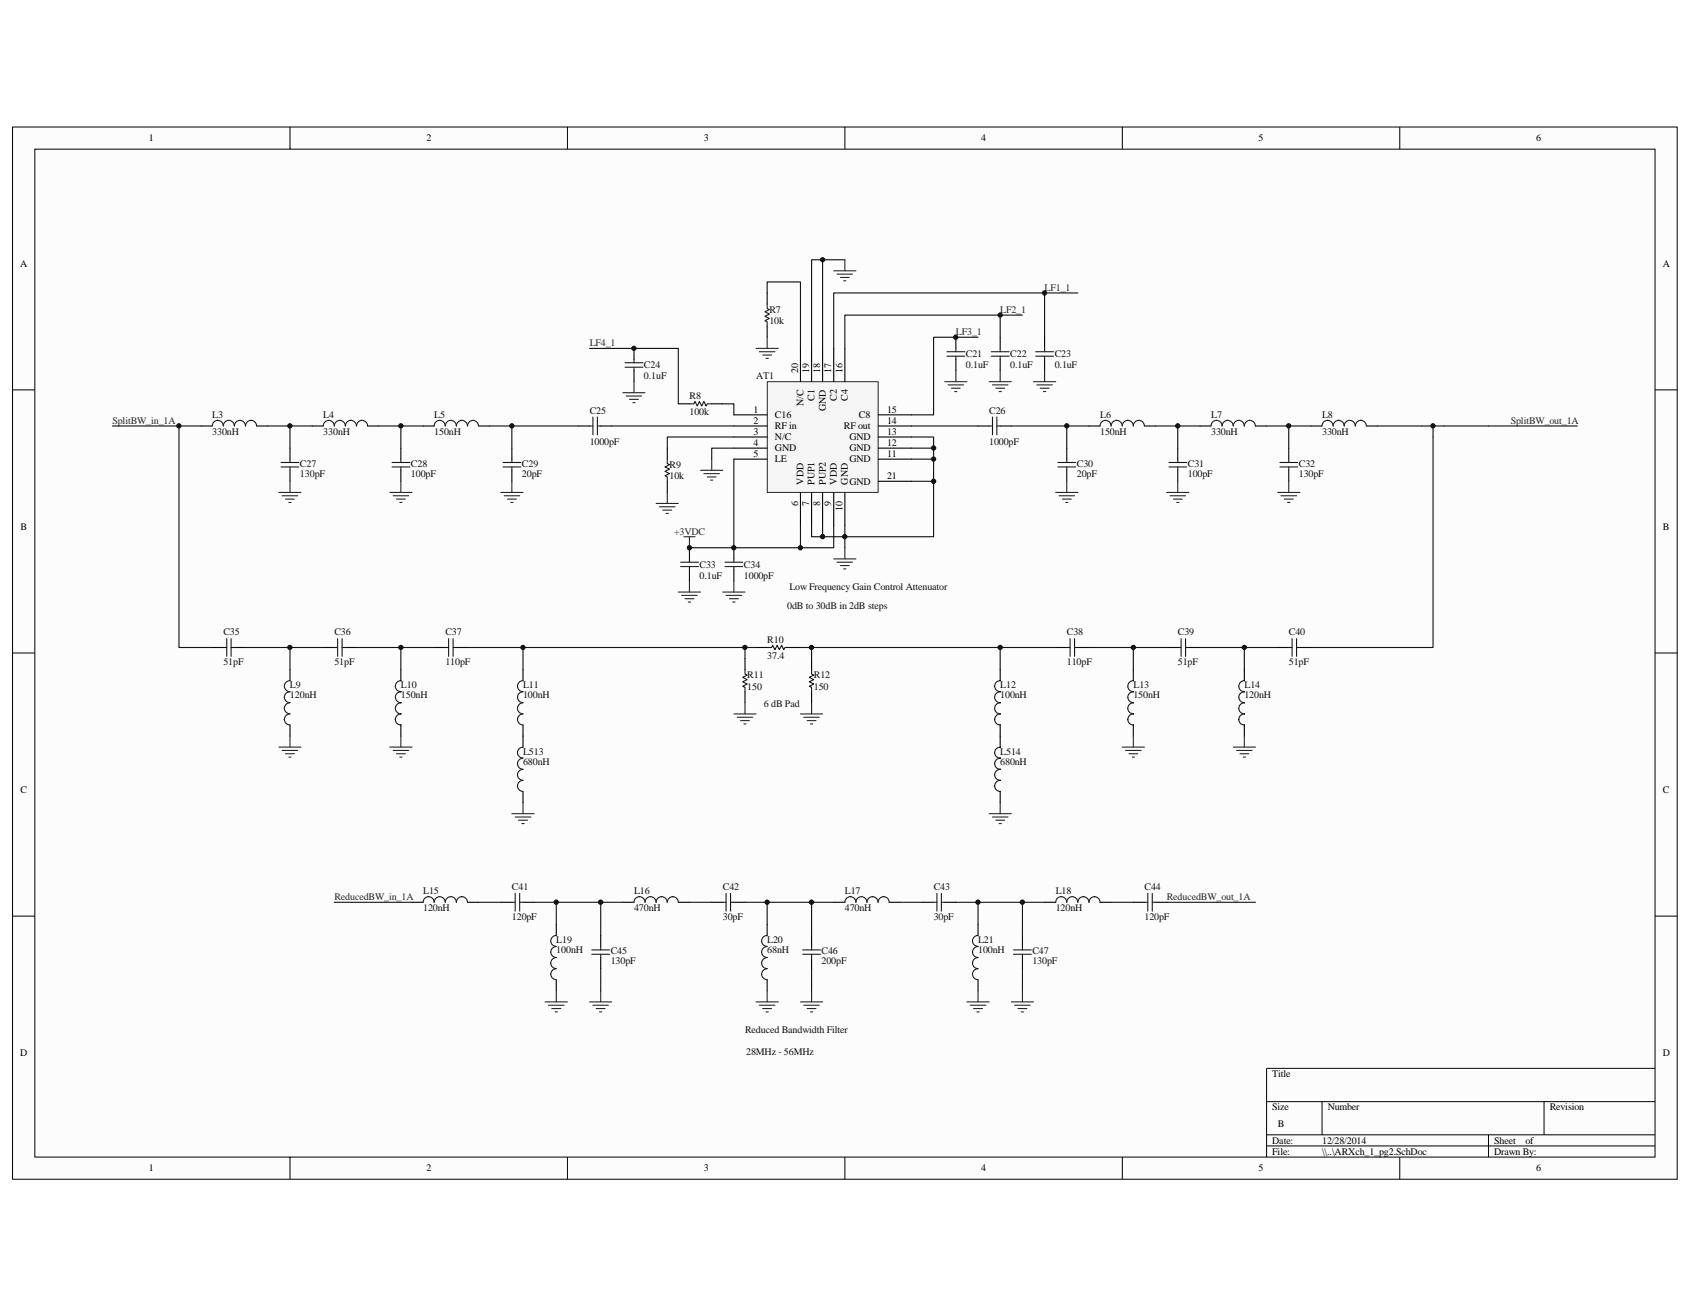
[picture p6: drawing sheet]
<svg xmlns="http://www.w3.org/2000/svg" width="279mm" height="216mm" viewBox="0 0 279 216" stroke-linecap="round" stroke-linejoin="round" font-family="sans-serif">
<path d="M2.1 21h275.2v173.9h-275.2z" fill="#fcfcfc"/>
<path d="M2.1 21h275.2v173.9h-275.2z" fill="none" stroke="#000" stroke-width=".17"/>
<path d="M5.8 24.7h267.8v166.6h-267.8z" fill="#fcfcfc"/>
<g fill="none" stroke="#000" stroke-width=".17">
<path d="M5.8 24.7h267.8v166.6h-267.8zM47.9 21v3.6M93.8 21v3.6M139.7 21v3.6M185.5 21v3.6M231.4 21v3.6M2.1 64.5h3.6M273.6 64.5h3.7M2.1 107.9h3.6M273.6 107.9h3.7M2.1 151.4h3.6M273.6 151.4h3.7"/>
<path d="M273.6 176.6h-64.2v14.7M47.9 191.3v3.6M93.8 191.3v3.6M139.7 191.3v3.6M185.5 191.3v3.6M209.4 182.1h64.2M209.4 187.6h64.2M209.4 189.4h64.2M218.6 182.1v5.5M231.4 191.3v3.6M246.1 187.6v3.7M255.3 182.1v5.5"/>
</g>
<g fill="none" stroke="#000" stroke-width=".18">
<path d="M33.3 70.4h1.8M42.4 70.4h1.9M47.9 74.1v1.8M47.9 77.7v1.9M51.6 70.4h1.8M60.8 70.4h1.8M66.3 74.1v1.8M66.3 77.7v1.9M70 70.4h1.8M79.1 70.4h1.9M84.6 74.1v1.8M84.6 77.7v1.9"/>
<path d="M35.1 107h1.8M38.8 107h1.8M47.9 110.7v1.8M47.9 119.8v1.9M53.4 107h1.9M57.1 107h1.8M66.3 110.7v1.8M66.3 119.8v1.9M71.8 107h1.8M75.5 107h1.8M86.5 110.7v1.8M86.5 119.8v1.9"/>
<path d="M174.5 107h1.9M178.2 107h1.8M187.4 110.7v1.8M187.4 119.8v1.9M192.9 107h1.8M196.6 107h1.8M205.7 110.7v1.8M205.7 119.8v1.9M211.2 107h1.9M214.9 107h1.8M68.1 149.2h1.9M77.3 149.2h1.8"/>
<path d="M82.8 149.2h1.8M86.5 149.2h1.8M92 152.8v1.8M99.3 154.6v1.9M99.3 158.3v1.8M103 149.2h1.8M112.1 149.2h1.9M117.7 149.2h1.8M121.3 149.2h1.9M126.8 152.8v1.8M134.2 154.6v1.9M134.2 158.3v1.8"/>
<path d="M137.8 149.2h1.9M147 149.2h1.8M152.5 149.2h1.8M156.2 149.2h1.8M161.7 152.8v1.8M169 154.6v1.9M169 158.3v1.8M172.7 149.2h1.8M181.9 149.2h1.8M187.4 149.2h1.8M191.1 149.2h1.8M92 162v1.8"/>
<path d="M126.8 162v1.8M161.7 162v1.8"/>
</g>
<g fill="none" stroke="#1c1c1c" stroke-width=".18">
<path d="M38.7 70.4a.91 .91 0 0 0-.9-.9 .91 .91 0 0 0-.9 .9 .92 .92 0 0 0-.9-.9 .92 .92 0 0 0-.9 .9M42.4 70.4a.92 .92 0 0 0-.9-.9 .95 .95 0 0 0-.9 .9 .91 .91 0 0 0-.9-.9 .91 .91 0 0 0-.9 .9M46.5 77.2h2.9M46.5 76.5h2.9M47.9 75.9v.6M47.9 77.2v.5M57.1 70.4a.91 .91 0 0 0-.9-.9 .91 .91 0 0 0-.9 .9 .91 .91 0 0 0-.9-.9 .91 .91 0 0 0-1 .9M60.8 70.4a.92 .92 0 0 0-1-.9 .92 .92 0 0 0-.9 .9 .92 .92 0 0 0-.9-.9 .92 .92 0 0 0-.9 .9M64.8 77.2h3M64.8 76.5h3M66.3 75.9v.6M66.3 77.2v.5"/>
<path d="M75.4 70.4a.92 .92 0 0 0-.9-.9 .92 .92 0 0 0-.9 .9 .91 .91 0 0 0-.9-.9 .91 .91 0 0 0-.9 .9M79.1 70.4a.91 .91 0 0 0-.9-.9 .91 .91 0 0 0-.9 .9 .92 .92 0 0 0-.9-.9 .92 .92 0 0 0-.9 .9M83.2 77.2h2.9M83.2 76.5h2.9M84.6 75.9v.6M84.6 77.2v.5M36.9 107h.6M37.5 105.6v2.9M38.2 107h.6M38.2 105.6v2.9M47.9 118a.9 .9 0 0 0-.9 .9 .92 .92 0 0 0 .9 .9M47.9 114.4a.91 .91 0 0 0-.9 .9 .91 .91 0 0 0 .9 .9 .91 .91 0 0 0-.9 .9 .91 .91 0 0 0 .9 .9"/>
<path d="M47.9 112.5a.91 .91 0 0 0-.9 .9 .91 .91 0 0 0 .9 .9M55.3 107h.5M55.8 105.6v2.9M56.6 107h.5M56.6 105.6v2.9M66.3 118a.9 .9 0 0 0-.9 .9 .9 .9 0 0 0 .9 .9M66.3 114.4a.9 .9 0 0 0-.9 .9 .9 .9 0 0 0 .9 .9 .91 .91 0 0 0-.9 .9 .91 .91 0 0 0 .9 .9M66.3 112.5a.91 .91 0 0 0-.9 .9 .91 .91 0 0 0 .9 .9M73.6 107h.6M74.2 105.6v2.9M74.9 107h.6M74.9 105.6v2.9"/>
<path d="M86.5 118a.9 .9 0 0 0-.9 .9 .9 .9 0 0 0 .9 .9M86.5 114.4a.91 .91 0 0 0-.9 .9 .91 .91 0 0 0 .9 .9 .91 .91 0 0 0-.9 .9 .91 .91 0 0 0 .9 .9M86.5 112.5a.91 .91 0 0 0-.9 .9 .91 .91 0 0 0 .9 .9M176.4 107h.5M176.9 105.6v2.9M177.7 107h.5M177.7 105.6v2.9M187.4 118a.9 .9 0 0 0-.9 .9 .9 .9 0 0 0 .9 .9M187.4 114.4a.9 .9 0 0 0-.9 .9 .9 .9 0 0 0 .9 .9 .91 .91 0 0 0-.9 .9 .91 .91 0 0 0 .9 .9M187.4 112.5a.91 .91 0 0 0-.9 .9 .91 .91 0 0 0 .9 .9M194.7 107h.6M195.3 105.6v2.9"/>
<path d="M196 107h.6M196 105.6v2.9M205.7 118a.9 .9 0 0 0-.9 .9 .9 .9 0 0 0 .9 .9M205.7 114.4a.9 .9 0 0 0-.9 .9 .9 .9 0 0 0 .9 .9 .91 .91 0 0 0-.9 .9 .91 .91 0 0 0 .9 .9M205.7 112.5a.91 .91 0 0 0-.9 .9 .91 .91 0 0 0 .9 .9M213.1 107h.5M213.6 105.6v2.9M214.4 107h.5M214.4 105.6v2.9M70 149.2a.92 .92 0 0 1 .9-1 .92 .92 0 0 1 .9 1 .91 .91 0 0 1 .9-1 .91 .91 0 0 1 .9 1 .92 .92 0 0 1 .9-1 .92 .92 0 0 1 .9 1M75.5 149.2a.92 .92 0 0 1 .9-1 .92 .92 0 0 1 .9 1M84.6 149.2h.6"/>
<path d="M85.2 147.7v2.9M85.9 149.2h.6M85.9 147.7v2.9M92 156.5a.91 .91 0 0 0-.9 .9 .91 .91 0 0 0 .9 .9 .91 .91 0 0 0-.9 .9 .91 .91 0 0 0 .9 .9M92 154.6a.9 .9 0 0 0-.9 .9 .9 .9 0 0 0 .9 .9M97.8 157.8h3M97.8 157h3M99.3 156.5v.5M99.3 157.8v.5M104.8 149.2a.92 .92 0 0 1 .9-1 .92 .92 0 0 1 .9 1 .91 .91 0 0 1 .9-1 .91 .91 0 0 1 1 1M108.5 149.2a.92 .92 0 0 1 .9-1 .92 .92 0 0 1 .9 1 .92 .92 0 0 1 .9-1 .92 .92 0 0 1 .9 1M119.5 149.2h.5"/>
<path d="M120 147.7v2.9M120.8 149.2h.5M120.8 147.7v2.9M126.8 156.5a.91 .91 0 0 0-.9 .9 .91 .91 0 0 0 .9 .9 .91 .91 0 0 0-.9 .9 .91 .91 0 0 0 .9 .9M126.8 154.6a.9 .9 0 0 0-.9 .9 .9 .9 0 0 0 .9 .9M132.7 157.8h2.9M132.7 157h2.9M134.2 156.5v.5M134.2 157.8v.5M139.7 149.2a.92 .92 0 0 1 .9-1 .92 .92 0 0 1 .9 1 .91 .91 0 0 1 .9-1 .91 .91 0 0 1 .9 1 .92 .92 0 0 1 1-1 .92 .92 0 0 1 .9 1M145.2 149.2a.92 .92 0 0 1 .9-1 .92 .92 0 0 1 .9 1M154.3 149.2h.6"/>
<path d="M154.9 147.7v2.9M155.6 149.2h.6M155.6 147.7v2.9M161.7 156.5a.91 .91 0 0 0-.9 .9 .91 .91 0 0 0 .9 .9 .91 .91 0 0 0-.9 .9 .91 .91 0 0 0 .9 .9M161.7 154.6a.9 .9 0 0 0-.9 .9 .9 .9 0 0 0 .9 .9M167.6 157.8h2.9M167.6 157h2.9M169 156.5v.5M169 157.8v.5M174.5 149.2a.91 .91 0 0 1 1-1 .91 .91 0 0 1 .9 1 .91 .91 0 0 1 .9-1 .91 .91 0 0 1 .9 1M178.2 149.2a.92 .92 0 0 1 .9-1 .92 .92 0 0 1 .9 1 .92 .92 0 0 1 1-1 .92 .92 0 0 1 .9 1M189.2 149.2h.6"/>
<path d="M189.8 147.7v2.9M190.5 149.2h.6M190.5 147.7v2.9M92 160.1a.9 .9 0 0 0-.9 .9 .9 .9 0 0 0 .9 .9M126.8 160.1a.9 .9 0 0 0-.9 .9 .9 .9 0 0 0 .9 .9M161.7 160.1a.9 .9 0 0 0-.9 .9 .9 .9 0 0 0 .9 .9"/>
</g>
<g fill="none" stroke="#262626" stroke-width=".18">
<path d="M47.9 79.6v1.8M66.3 79.6v1.8M84.6 79.6v1.8M46.1 81.4h3.7M46.7 82h2.5M47.2 82.5h1.5M47.8 83.1h.3M64.5 81.4h3.6M65 82h2.6M65.6 82.5h1.4M66.1 83.1h.4M82.8 81.4h3.7"/>
<path d="M83.4 82h2.5M83.9 82.5h1.5M84.5 83.1h.3M46.1 123.5h3.7M46.7 124.1h2.5M47.2 124.6h1.5M47.8 125.2h.3M47.9 121.7v1.8M64.5 123.5h3.6M65 124.1h2.6M65.6 124.6h1.4M66.1 125.2h.4"/>
<path d="M66.3 121.7v1.8M84.6 134.5h3.7M85.2 135.1h2.6M85.7 135.6h1.5M86.3 136.1h.4M86.5 132.7v1.8M185.5 123.5h3.7M186.1 124.1h2.6M186.6 124.6h1.5M187.2 125.2h.4M187.4 121.7v1.8M203.9 123.5h3.7"/>
<path d="M204.4 124.1h2.6M205 124.6h1.5M205.5 125.2h.4M205.7 121.7v1.8M90.1 165.6h3.7M90.7 166.2h2.6M91.2 166.7h1.5M91.8 167.3h.4M92 163.8v1.8M97.5 165.6h3.6M98 166.2h2.6M98.6 166.7h1.4"/>
<path d="M99.1 167.3h.4M99.3 163.8v1.8M125 165.6h3.7M125.5 166.2h2.6M126.1 166.7h1.5M126.6 167.3h.4M126.8 163.8v1.8M132.3 165.6h3.7M132.9 166.2h2.5M133.4 166.7h1.5M134 167.3h.3M134.2 163.8v1.8"/>
<path d="M159.9 165.6h3.6M160.4 166.2h2.6M161 166.7h1.4M161.5 167.3h.4M161.7 163.8v1.8M167.2 165.6h3.7M167.7 166.2h2.6M168.3 166.7h1.5M168.8 167.3h.4M169 163.8v1.8"/>
</g>
<g fill="none" stroke="#0e0e0e" stroke-width=".18">
<path d="M18.6 70.4h14.7M44.3 70.4h3.6v3.7M47.9 70.4h3.7M62.6 70.4h3.7v3.7M66.3 70.4h3.7M81 70.4h3.6v3.7M84.6 70.4h11M33.3 107h1.8M40.6 107h12.8M47.9 107v3.7M58.9 107h12.9M66.3 107v3.7"/>
<path d="M77.3 107h7.3M180 107h12.9M187.4 107v3.7M198.4 107h12.8M205.7 107v3.7M55.3 149.2h12.8M79.1 149.2h3.7M88.3 149.2h14.7M92 149.2v3.6M99.3 149.2v5.4M114 149.2h3.7M123.2 149.2h14.6"/>
<path d="M126.8 149.2v3.6M134.2 149.2v5.4M148.8 149.2h3.7M158 149.2h14.7M161.7 149.2v3.6M169 149.2v5.4M183.7 149.2h3.7M192.9 149.2h14.7M99.3 160.1v3.7M134.2 160.1v3.7M169 160.1v3.7"/>
</g>
<path d="M126.9 63.1h18.3v18.3h-18.3z" fill="#f5f5f5"/>
<path d="M126.9 63.1h18.3v18.3h-18.3z" fill="none" stroke="#262626" stroke-width=".17"/>
<g fill="none" stroke="#000" stroke-width=".18">
<path d="M104.8 57.6v1.8M126.8 48.4v1.9M126.8 53.9v1.9M132.3 57.6v5.5M134.2 57.6v5.5M136 57.6v5.5M137.8 57.6v5.5M139.7 57.6v5.5M158 55.8v1.8M158 59.4v1.9M165.4 55.8v1.8M165.4 59.4v1.9"/>
<path d="M172.7 55.8v1.8M172.7 59.4v1.9M95.6 70.4h1.9M99.3 70.4h1.8M104.8 61.3v1.8M110.3 74.1v1.8M110.3 79.6v1.8M112.1 66.8h1.9M117.7 66.8h1.8M121.3 68.6h5.5M121.3 70.4h5.5M121.3 72.2h5.5"/>
<path d="M121.3 74.1h5.5M121.3 75.9h5.5M145.2 68.6h5.5M145.2 70.4h5.5M145.2 72.2h5.5M145.2 74.1h5.5M145.2 75.9h5.5M145.2 79.6h5.5M161.7 70.4h1.8M165.4 70.4h1.8M176.4 74.1v1.8M176.4 77.7v1.9"/>
<path d="M180 70.4h1.9M189.2 70.4h1.9M194.7 74.1v1.8M194.7 77.7v1.9M198.4 70.4h1.8M207.6 70.4h1.8M213.1 74.1v1.8M213.1 77.7v1.9M216.7 70.4h1.9M225.9 70.4h1.8M114 90.6v1.8M114 94.2v1.9"/>
<path d="M121.3 90.6v1.8M121.3 94.2v1.9M132.3 81.4v5.5M134.2 81.4v5.5M136 81.4v5.5M137.8 81.4v5.5M139.7 81.4v5.5M123.2 108.9v1.8M123.2 114.4v1.8M125 107h1.8M130.5 107h1.8M134.2 108.9v1.8"/>
<path d="M134.2 114.4v1.8M165.4 110.7v1.8M165.4 119.8v3.7M86.5 121.7v1.8M86.5 130.9v1.8M165.4 130.9v1.8"/>
</g>
<g fill="none" stroke="#1c1c1c" stroke-width=".18">
<path d="M103.3 60h3M104.8 59.4v.6M126.8 50.3v.7l.4 .2-.7 .3 .7 .4-.7 .4 .7 .3-.7 .4 .3 .2v.7M156.5 58.9h3M156.5 58.1h3M158 57.6v.5M158 58.9v.5M163.9 58.9h2.9M163.9 58.1h2.9M165.4 57.6v.5M165.4 58.9v.5M171.2 58.9h3"/>
<path d="M171.2 58.1h3M172.7 57.6v.5M172.7 58.9v.5M97.5 70.4h.5M98 68.9v3M98.8 70.4h.5M98.8 68.9v3M103.3 60.7h3M104.8 60.7v.6M110.3 75.9v.7l.4 .2-.8 .4 .8 .4-.8 .3 .8 .4-.8 .4 .4 .1v.8M114 66.8h.7l.2-.4 .4 .7 .3-.7 .4 .7 .4-.7 .3 .7 .2-.3h.8M163.5 70.4h.6"/>
<path d="M164.1 68.9v3M164.8 70.4h.6M164.8 68.9v3M174.9 77.2h2.9M174.9 76.5h2.9M176.4 75.9v.6M176.4 77.2v.5M183.7 70.4a.91 .91 0 0 0-.9-.9 .91 .91 0 0 0-.9 .9M189.2 70.4a.91 .91 0 0 0-.9-.9 .91 .91 0 0 0-.9 .9 .92 .92 0 0 0-.9-.9 .95 .95 0 0 0-1 .9 .92 .92 0 0 0-.9-.9 .92 .92 0 0 0-.9 .9M193.3 76.5h2.9M193.3 77.2h2.9M194.7 75.9v.6"/>
<path d="M194.7 77.2v.5M202 70.4a.91 .91 0 0 0-.9-.9 .91 .91 0 0 0-.9 .9M207.5 70.4a.92 .92 0 0 0-.9-.9 .92 .92 0 0 0-.9 .9 .91 .91 0 0 0-.9-.9 .91 .91 0 0 0-.9 .9 .92 .92 0 0 0-.9-.9 .92 .92 0 0 0-.9 .9M211.6 76.5h2.9M211.6 77.2h2.9M213.1 75.9v.6M213.1 77.2v.5M220.4 70.4a.92 .92 0 0 0-.9-.9 .92 .92 0 0 0-.9 .9M225.9 70.4a.92 .92 0 0 0-.9-.9 .95 .95 0 0 0-1 .9 .91 .91 0 0 0-.9-.9 .91 .91 0 0 0-.9 .9 .92 .92 0 0 0-.9-.9 .92 .92 0 0 0-.9 .9M112.5 93.7h3M112.5 92.9h3M114 92.4v.5"/>
<path d="M114 93.7v.5M119.9 93.7h2.9M119.9 92.9h2.9M121.3 92.4v.5M121.3 93.7v.5M123.2 110.7v.7l.3 .2-.7 .4 .7 .4-.7 .3 .7 .4-.7 .4 .4 .1v.8M126.8 107h.8l.1-.3 .4 .7 .4-.7 .3 .7 .4-.7 .4 .7 .2-.4h.7M134.2 110.7v.7l.3 .2-.7 .4 .7 .4-.7 .3 .7 .4-.7 .4 .4 .1v.8M165.4 118a.9 .9 0 0 0-1 .9 .9 .9 0 0 0 1 .9M165.4 114.4a.9 .9 0 0 0-1 .9 .9 .9 0 0 0 1 .9 .91 .91 0 0 0-1 .9 .91 .91 0 0 0 1 .9M165.4 112.5a.91 .91 0 0 0-1 .9 .91 .91 0 0 0 1 .9M86.5 125.3a.9 .9 0 0 0-.9 1 .94 .94 0 0 0 .9 .9 .91 .91 0 0 0-.9 .9 .91 .91 0 0 0 .9 .9 .9 .9 0 0 0-.9 .9 .9 .9 0 0 0 .9 .9"/>
<path d="M86.5 123.5a.89 .89 0 0 0-.9 .9 .89 .89 0 0 0 .9 .9M165.4 125.3a.9 .9 0 0 0-1 1 .9 .9 0 0 0 1 .9 .9 .9 0 0 0-1 .9 .9 .9 0 0 0 1 .9 .9 .9 0 0 0-1 .9 .9 .9 0 0 0 1 .9M165.4 123.5a.89 .89 0 0 0-1 .9 .89 .89 0 0 0 1 .9"/>
</g>
<g fill="none" stroke="#0e0e0e" stroke-width=".18">
<path d="M97.5 57.6h14.6v9.2M126.8 48.4v-1.8h5.5v11M136 42.9v14.7M139.7 42.9h-5.5v14.7M161.7 55.8h-7.4v12.8h-3.6M165.4 55.8v-3.7h-25.7v5.5M165.4 52.1h3.6M172.7 48.4v7.4M178.2 48.4h-40.4v9.2M29.6 70.4v36.6h3.7M101.1 70.4h20.2M119.5 66.8h1.8v1.8"/>
<path d="M121.3 74.1h-3.6v1.8M121.3 72.2h-11v1.9M121.3 75.9v14.7M150.7 72.2h3.6v16.5h-20.1v-1.8M150.7 70.4h11M150.7 74.1h3.6M150.7 75.9h3.6M150.7 79.6h3.6M167.2 70.4h9.2v3.7M176.4 70.4h3.6M191.1 70.4h3.6v3.7M194.7 70.4h3.7"/>
<path d="M209.4 70.4h3.7v3.7M213.1 70.4h3.6M227.7 70.4h33.1M236.9 70.4v36.6h-20.2M132.3 86.9v3.7M136 86.9v1.8M137.8 86.9v3.7h-23.8M139.7 86.9v3.7M84.6 107h1.9v3.7M86.5 107h38.5M123.2 107v1.9M132.3 107h1.9v1.9"/>
<path d="M134.2 107h31.2M174.5 107h-9.1v3.7"/>
</g>
<g fill="none" stroke="#262626" stroke-width=".18">
<path d="M125 57.6h3.7M125.5 58.1h2.6M126.1 58.7h1.5M126.6 59.2h.4M126.8 55.8v1.8M137.8 44.8h3.7M138.4 45.3h2.5M138.9 45.9h1.5M139.5 46.4h.3M139.7 42.9v1.9M103 64.9h3.6M103.5 65.5h2.6"/>
<path d="M104.1 66h1.4M104.6 66.6h.4M104.8 63.1v1.8M115.8 77.7h3.7M116.4 78.3h2.5M116.9 78.8h1.5M117.5 79.4h.3M117.7 75.9v1.8M156.2 63.1h3.7M156.7 63.6h2.6M157.3 64.2h1.4M157.8 64.7h.4"/>
<path d="M158 61.3v1.8M163.5 63.1h3.7M164.1 63.6h2.5M164.6 64.2h1.5M165.2 64.7h.3M165.4 61.3v1.8M170.9 63.1h3.6M171.4 63.6h2.6M172 64.2h1.4M172.5 64.7h.4M172.7 61.3v1.8M176.4 79.6v1.8"/>
<path d="M194.7 79.6v1.8M213.1 79.6v1.8M108.5 83.2h3.6M109 83.8h2.6M109.6 84.3h1.4M110.1 84.9h.4M110.3 81.4v1.8M112.1 97.9h3.7M112.7 98.4h2.6M113.1 88.7h1.8M113.2 99h1.5M113.8 99.5h.4"/>
<path d="M114 88.7v1.9M114 96.1v1.8M119.5 97.9h3.7M120 98.4h2.6M120.6 99h1.5M121.1 99.5h.4M121.3 96.1v1.8M137.8 92.4h3.7M138.4 92.9h2.5M138.9 93.5h1.5M139.5 94h.3M139.7 90.6v1.8"/>
<path d="M174.5 81.4h3.7M175.1 82h2.6M175.6 82.5h1.5M176.2 83.1h.4M192.9 81.4h3.7M193.4 82h2.6M194 82.5h1.5M194.5 83.1h.4M211.2 81.4h3.7M211.8 82h2.6M212.3 82.5h1.5M212.9 83.1h.4"/>
<path d="M121.3 118h3.7M121.9 118.6h2.5M122.4 119.1h1.5M123 119.7h.3M123.2 116.2v1.8M132.3 118h3.7M132.9 118.6h2.5M133.4 119.1h1.5M134 119.7h.3M134.2 116.2v1.8M163.5 134.5h3.7M164.1 135.1h2.5"/>
<path d="M164.6 135.6h1.5M165.2 136.1h.3M165.4 132.7v1.8"/>
</g>
<g fill="#0e0e0e" stroke="#0e0e0e" stroke-width=".17">
<circle cx="29.6" cy="70.4" r=".36"/>
<circle cx="47.9" cy="107" r=".35"/>
<circle cx="47.9" cy="70.4" r=".36"/>
<circle cx="66.3" cy="107" r=".35"/>
<circle cx="66.3" cy="70.4" r=".36"/>
<circle cx="84.6" cy="70.4" r=".36"/>
<circle cx="86.5" cy="107" r=".35"/>
<circle cx="92" cy="149.1" r=".36"/>
<circle cx="99.3" cy="149.1" r=".36"/>
<circle cx="104.8" cy="57.6" r=".35"/>
<circle cx="114" cy="90.5" r=".36"/>
<circle cx="121.3" cy="90.5" r=".36"/>
<circle cx="123.2" cy="107" r=".35"/>
<circle cx="126.8" cy="149.1" r=".36"/>
<circle cx="132.3" cy="90.5" r=".36"/>
<circle cx="134.2" cy="149.1" r=".36"/>
<circle cx="134.2" cy="107" r=".35"/>
<circle cx="136" cy="88.7" r=".36"/>
<circle cx="136" cy="42.9" r=".35"/>
<circle cx="139.7" cy="88.7" r=".36"/>
<circle cx="154.3" cy="79.6" r=".36"/>
<circle cx="154.4" cy="75.9" r=".36"/>
<circle cx="154.3" cy="74.1" r=".36"/>
<circle cx="158" cy="55.8" r=".36"/>
<circle cx="161.7" cy="149.1" r=".36"/>
<circle cx="165.4" cy="107" r=".36"/>
<circle cx="165.4" cy="52.1" r=".36"/>
<circle cx="169" cy="149.1" r=".36"/>
<circle cx="172.7" cy="48.4" r=".35"/>
<circle cx="176.4" cy="70.4" r=".36"/>
<circle cx="187.4" cy="107" r=".35"/>
<circle cx="194.7" cy="70.4" r=".36"/>
<circle cx="205.7" cy="107" r=".35"/>
<circle cx="213" cy="70.4" r=".35"/>
<circle cx="236.9" cy="70.4" r=".36"/>
</g>
<g font-size="1.7">
<text x="24.6" y="23.3">1</text>
<text x="70.5" y="23.3">2</text>
<text x="116.4" y="23.3">3</text>
<text x="162.2" y="23.3">4</text>
<text x="208.1" y="23.3">5</text>
<text x="254" y="23.3">6</text>
<text x="3.3" y="44.2">A</text>
<text x="274.9" y="44.2">A</text>
<text x="131.9" y="61.6" transform="rotate(-90 131.9 61.6)">20</text>
<text x="133.8" y="61.6" transform="rotate(-90 133.8 61.6)">19</text>
<text x="135.6" y="61.6" transform="rotate(-90 135.6 61.6)">18</text>
<text x="137.4" y="61.6" transform="rotate(-90 137.4 61.6)">17</text>
<text x="139.3" y="61.6" transform="rotate(-90 139.3 61.6)">16</text>
<text x="124.6" y="68.2">1</text>
<text x="124.6" y="70">2</text>
<text x="124.6" y="71.9">3</text>
<text x="128.1" y="69.1">C16</text>
<text x="128.1" y="71">RF in</text>
<text x="132.9" y="67.1" transform="rotate(-90 132.9 67.1)">N/C</text>
<text x="134.7" y="66.3" transform="rotate(-90 134.7 66.3)">C1</text>
<text x="136.5" y="67.9" transform="rotate(-90 136.5 67.9)">GND</text>
<text x="138.4" y="66.3" transform="rotate(-90 138.4 66.3)">C2</text>
<text x="139.5" y="71">RF out</text>
<text x="140.2" y="66.3" transform="rotate(-90 140.2 66.3)">C4</text>
<text x="142" y="69.1">C8</text>
<text x="146.7" y="71.9">13</text>
<text x="146.7" y="70">14</text>
<text x="146.7" y="68.2">15</text>
<text x="124.6" y="73.7">4</text>
<text x="124.6" y="75.5">5</text>
<text x="128.1" y="72.8">N/C</text>
<text x="128.1" y="74.6">GND</text>
<text x="128.1" y="76.5">LE</text>
<text x="140.4" y="76.5">GND</text>
<text x="140.4" y="74.6">GND</text>
<text x="140.4" y="72.8">GND</text>
<text x="146.7" y="75.5">11</text>
<text x="146.7" y="73.7">12</text>
<text x="131.9" y="83.7" transform="rotate(-90 131.9 83.7)">6</text>
<text x="132.9" y="80.1" transform="rotate(-90 132.9 80.1)">VDD</text>
<text x="133.8" y="83.7" transform="rotate(-90 133.8 83.7)">7</text>
<text x="134.7" y="80.1" transform="rotate(-90 134.7 80.1)">PUP1</text>
<text x="135.6" y="83.7" transform="rotate(-90 135.6 83.7)">8</text>
<text x="136.5" y="80.1" transform="rotate(-90 136.5 80.1)">PUP2</text>
<text x="137.4" y="83.7" transform="rotate(-90 137.4 83.7)">9</text>
<text x="138.4" y="80.1" transform="rotate(-90 138.4 80.1)">VDD</text>
<text x="140.2" y="80.1" transform="rotate(-90 140.2 80.1)">GND</text>
<text x="146.7" y="79.2">21</text>
<text x="3.4" y="87.7">B</text>
<text x="139.3" y="84.5" transform="rotate(-90 139.3 84.5)">10</text>
<text x="274.9" y="87.7">B</text>
<text x="3.4" y="131.1">C</text>
<text x="274.9" y="131.1">C</text>
<text x="3.3" y="174.6">D</text>
<text x="210.3" y="178.1">Title</text>
<text x="274.9" y="174.6">D</text>
<text x="210.3" y="183.6">Size</text>
<text x="219.5" y="183.6">Number</text>
<text x="256.2" y="183.6">Revision</text>
<text x="210.3" y="189.1">Date:</text>
<text x="210.3" y="190.9">File:</text>
<text x="211.2" y="186.3">B</text>
<text x="218.6" y="190.9">\\..\ARXch_1_pg2.SchDoc</text>
<text x="218.6" y="189.1">12/28/2014</text>
<text x="247" y="190.9">Drawn By:</text>
<text x="247" y="189.1">Sheet</text>
<text x="252.2" y="189.1">of</text>
<text x="24.6" y="193.7">1</text>
<text x="70.5" y="193.7">2</text>
<text x="116.4" y="193.7">3</text>
<text x="162.2" y="193.7">4</text>
<text x="208.1" y="193.7">5</text>
<text x="254" y="193.7">6</text>
</g>
<g font-size="1.7" fill="#0e0e0e">
<text x="127.2" y="53.6">10k</text>
<text x="127.2" y="51.7">R7</text>
<text x="159.7" y="59.1">C21</text>
<text x="167" y="59.1">C22</text>
<text x="174.4" y="59.1">C23</text>
<text x="106.5" y="62.7">0.1uF</text>
<text x="106.5" y="60.9">C24</text>
<text x="125" y="62.7">AT1</text>
<text x="159.7" y="60.9">0.1uF</text>
<text x="167" y="60.9">0.1uF</text>
<text x="174.4" y="60.9">0.1uF</text>
<text x="35.1" y="71.9">330nH</text>
<text x="35.1" y="69.1">L3</text>
<text x="53.4" y="71.9">330nH</text>
<text x="53.4" y="69.1">L4</text>
<text x="71.8" y="71.9">150nH</text>
<text x="71.8" y="69.1">L5</text>
<text x="97.5" y="68.4">C25</text>
<text x="114" y="66">R8</text>
<text x="114" y="68.6">100k</text>
<text x="163.5" y="68.4">C26</text>
<text x="181.9" y="71.9">150nH</text>
<text x="181.9" y="69.1">L6</text>
<text x="200.2" y="71.9">330nH</text>
<text x="200.2" y="69.1">L7</text>
<text x="218.6" y="71.9">330nH</text>
<text x="218.6" y="69.1">L8</text>
<text x="49.6" y="77.2">C27</text>
<text x="67.9" y="77.2">C28</text>
<text x="86.3" y="77.2">C29</text>
<text x="97.5" y="73.5">1000pF</text>
<text x="110.7" y="77.4">R9</text>
<text x="163.5" y="73.5">1000pF</text>
<text x="178" y="77.2">C30</text>
<text x="196.4" y="77.2">C31</text>
<text x="214.7" y="77.2">C32</text>
<text x="49.6" y="78.8">130pF</text>
<text x="67.9" y="78.8">100pF</text>
<text x="86.3" y="78.8">20pF</text>
<text x="110.7" y="79.2">10k</text>
<text x="178" y="78.8">20pF</text>
<text x="196.4" y="78.8">100pF</text>
<text x="214.7" y="78.8">130pF</text>
<text x="115.7" y="95.7">0.1uF</text>
<text x="115.7" y="93.9">C33</text>
<text x="123" y="95.7">1000pF</text>
<text x="123" y="93.9">C34</text>
<text x="130.1" y="100.6">0dB to 30dB in 2dB steps</text>
<text x="130.5" y="97.5">Low Frequency Gain Control Attenuator</text>
<text x="36.9" y="105">C35</text>
<text x="55.3" y="105">C36</text>
<text x="73.6" y="105">C37</text>
<text x="126.8" y="106.3">R10</text>
<text x="176.4" y="105">C38</text>
<text x="194.7" y="105">C39</text>
<text x="213.1" y="105">C40</text>
<text x="36.9" y="110">51pF</text>
<text x="47.9" y="113.8">L9</text>
<text x="55.3" y="110">51pF</text>
<text x="66.3" y="113.8">L10</text>
<text x="73.6" y="110">110pF</text>
<text x="86.5" y="113.8">L11</text>
<text x="123.5" y="112.2">R11</text>
<text x="126.8" y="108.9">37.4</text>
<text x="134.6" y="112.2">R12</text>
<text x="165.4" y="113.8">L12</text>
<text x="176.4" y="110">110pF</text>
<text x="187.4" y="113.8">L13</text>
<text x="194.7" y="110">51pF</text>
<text x="205.7" y="113.8">L14</text>
<text x="213.1" y="110">51pF</text>
<text x="47.9" y="115.5">120nH</text>
<text x="66.3" y="115.5">150nH</text>
<text x="86.5" y="115.5">100nH</text>
<text x="123.5" y="114">150</text>
<text x="126.3" y="116.9">6 dB Pad</text>
<text x="134.6" y="114">150</text>
<text x="165.4" y="115.5">100nH</text>
<text x="187.4" y="115.5">150nH</text>
<text x="205.7" y="115.5">120nH</text>
<text x="86.5" y="124.8">L513</text>
<text x="165.4" y="124.8">L514</text>
<text x="86.5" y="126.4">680nH</text>
<text x="165.4" y="126.4">680nH</text>
<text x="70" y="147.9">L15</text>
<text x="84.6" y="147.2">C41</text>
<text x="104.8" y="147.9">L16</text>
<text x="119.5" y="147.2">C42</text>
<text x="139.7" y="147.9">L17</text>
<text x="154.4" y="147.2">C43</text>
<text x="174.5" y="147.9">L18</text>
<text x="189.2" y="147.2">C44</text>
<text x="70" y="150.6">120nH</text>
<text x="84.6" y="152.1">120pF</text>
<text x="92" y="155.9">L19</text>
<text x="104.8" y="150.6">470nH</text>
<text x="119.5" y="152.1">30pF</text>
<text x="126.8" y="155.9">L20</text>
<text x="139.7" y="150.6">470nH</text>
<text x="154.4" y="152.1">30pF</text>
<text x="161.7" y="155.9">L21</text>
<text x="174.5" y="150.6">120nH</text>
<text x="189.2" y="152.1">120pF</text>
<text x="92" y="157.6">100nH</text>
<text x="101" y="159.4">130pF</text>
<text x="101" y="157.8">C45</text>
<text x="126.8" y="157.6">68nH</text>
<text x="135.8" y="159.4">200pF</text>
<text x="135.8" y="157.8">C46</text>
<text x="161.7" y="157.6">100nH</text>
<text x="170.7" y="159.4">130pF</text>
<text x="170.7" y="157.8">C47</text>
<text x="123.2" y="170.8">Reduced Bandwidth Filter</text>
<text x="123.4" y="174.4">28MHz - 56MHz</text>
</g>
<g font-size="1.7" fill="#262626">
<text x="165.4" y="51.7">LF2_1</text>
<text x="172.7" y="48.1">LF1_1</text>
<text x="97.5" y="57.2">LF4_1</text>
<text x="158" y="55.4">LF3_1</text>
<text x="18.6" y="70">SplitBW_in_1A</text>
<text x="249.8" y="70">SplitBW_out_1A</text>
<text x="111.4" y="88.4">+3VDC</text>
<text x="55.3" y="148.8">ReducedBW_in_1A</text>
<text x="192.9" y="148.8">ReducedBW_out_1A</text>
</g>
</svg>
